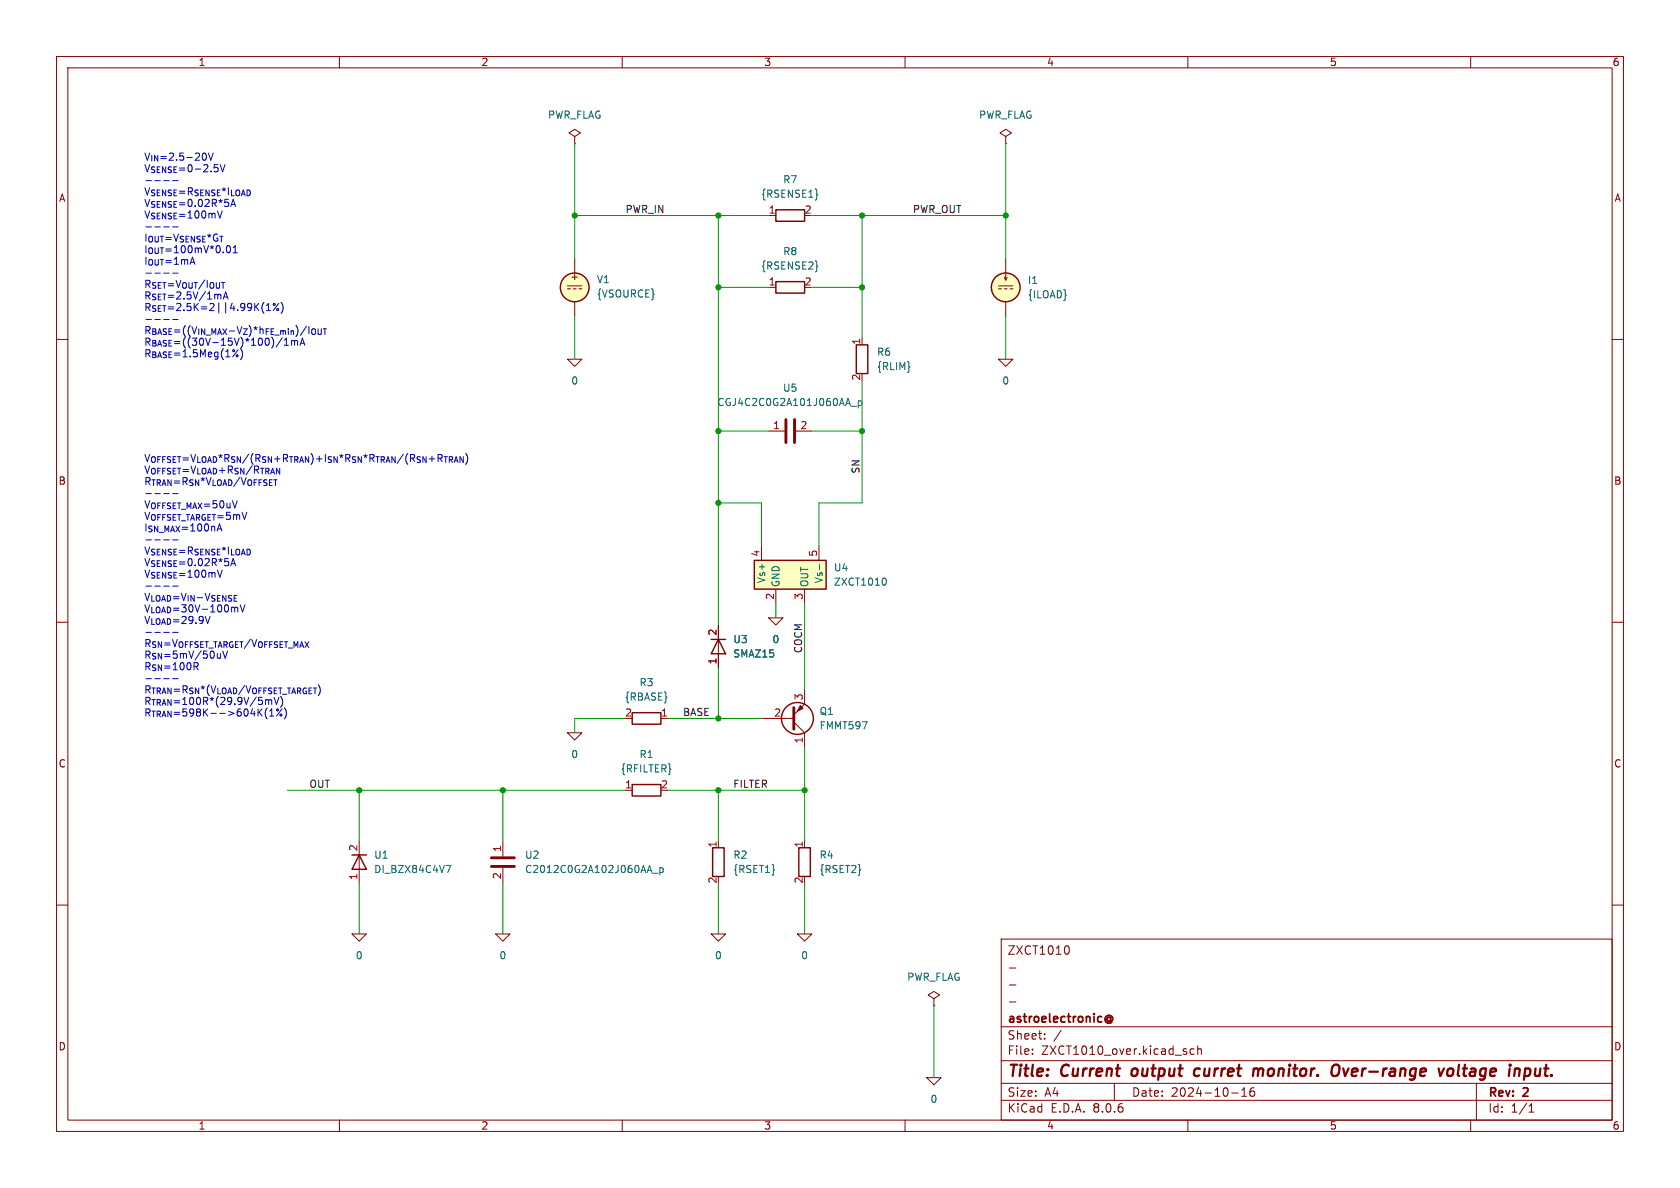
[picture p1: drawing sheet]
<svg xmlns="http://www.w3.org/2000/svg" width="297mm" height="210mm" viewBox="0 0 297 210" stroke-linecap="round" stroke-linejoin="round" font-family="sans-serif">
<g fill="none" stroke="#840000" stroke-width=".18">
<path d="M10 10h277v190h-277zM12 12h273v186h-273zM60 10v2M110 10v2M160 10v2M210 10v2M260 10v2M101.6 24.1l1-.6-1-.6-1 .6 1 .6v1.3M101.6 25.4h.1M135.9 38.1h1.3M177.8 24.1l1-.6-1-.6-1 .6 1 .6v1.3M177.8 25.4h.1"/>
<path d="M10 60h2M100.3 50.5h2.6M100.3 51.1h.5M101.3 51.1h.6M101.6 45.7v2.6M101.6 53.3v2.6M102.4 51.1h.5M176.5 50.5h2.6M176.5 51.1h.5M177.5 49l.3 .5 .3-.5M177.5 51.1h.6M177.8 45.7v2.6"/>
<path d="M177.8 48.5v1M177.8 53.3v2.6M178.6 51.1h.5M285 60h2M100.3 63.5h2.6l-1.3 1.3zM135.9 76.2h2.8M140.7 76.2h2.8M176.5 63.5h2.6l-1.3 1.3zM10 110h2M285 110h2M100.3 129.5h2.6l-1.3 1.3zM110.5 139.7h1.3"/>
<path d="M134.6 127h5.7M140.3 127.6l1.9 1.9v2.6M142.2 121.9v2.6l-1.9 1.9M10 160h2M88.9 148.6v2.8M88.9 153.4v2.8M127 148.6v1.3M142.2 148.6v1.3M285 160h2M62.2 165.1h2.6l-1.3 1.3zM87.6 165.1h2.6l-1.3 1.3zM125.7 165.1h2.6l-1.3 1.3z"/>
<path d="M141 165.1h2.5l-1.3 1.3zM165.1 176.5l1-.6-1-.6-1 .6 1 .6v1.3M165.1 177.8h.1M177 166h108v32h-108zM178.5 177.1h1.1M178.5 174.1h1.1M178.5 171.1h1.1M188.7 167.2a.94 .94 0 0 1 0 1.5M60 198v2M110 198v2M160 198v2M163.8 190.5h2.6l-1.3 1.3z"/>
<path d="M177 194.5h108M177 191.5h108M177 187.5h108M177 181.5h108M182.5 186.3v.1M182.5 185.5v.1M184.7 183.6v.1M184.7 182.8v.1M187.6 182.1l-1.3 2M197 191.5v3M210 198v2M211.1 185.5l-.4-.1-.3 .3v.4l.1 .2h.6"/>
<path d="M211.7 185.5l.3-.1 .3 .1 .1 .9M211.7 184.9v1.5M217.7 193.2h1.2M219.5 193.8h.9M219.5 192.7l.5-.4v1.5M221.7 192.3a.59 .59 0 0 0-.7 .6v.6l.1 .2 .4 .1 .2-.1 .1-.5-.1-.3h-.5l-.2 .3M260 198v2M261 191.5v6.5M270.3 196.6h.9M270.3 195.5l.4-.4v1.5"/>
</g>
<path d="M200.2 189.1l-.2 .7 .3 .4M212.1 189a.66 .66 0 0 0-1 .3v.5l.1 .3 .2 .1 .6-.1M221.7 189l.5-.1 .3 .3M222.5 189.2l-.2 1M223.3 189a.5 .5 0 0 0-.8 .2M235.8 188.3l.2-.1 .6 .1a1.36 1.36 0 0 1-.4 1.9h-.4M237.5 188.9l.3 1.3 .6-1.3M254.3 188.9l.3 1.3 .7-1.3M256 189.1a.52 .52 0 0 1 .5-.2 .52 .52 0 0 1 .4 .4v.5a.55 .55 0 0 1-.6 .4 .55 .55 0 0 1-.5-.4zM257.9 188.2l-.2 1.7 .3 .3M269.6 189l.2-.1 .6 .1 .2 .3-.1 .5a.66 .66 0 0 1-1 .3M269.7 188.9l-.3 2" fill="none" stroke="#840000" stroke-width=".4"/>
<path d="M195.6 179.7a.61 .61 0 0 1 .9-.1 .61 .61 0 0 1 0 .9l-.2-.1M196.3 180a.36 .36 0 0 0-.5-.1 .36 .36 0 0 0 0 .6 .36 .36 0 0 0 .5-.1M196.3 179.8v.6M195.6 180.7a.69 .69 0 0 0 1 0" fill="none" stroke="#840000" stroke-width=".3"/>
<g fill="none" stroke="#840000" stroke-width=".25">
<path d="M137.2 37.1h5v2h-5zM111.8 138.7h5v2h-5zM126 149.9h2v5h-2zM141.2 149.9h2.1v5h-2.1z"/>
<circle cx="101.6" cy="50.8" r="2.54"/>
<circle cx="177.8" cy="50.8" r="2.54"/>
<circle cx="141" cy="127" r="2.82"/>
</g>
<path d="M138.9 74.2v4M140.5 74.2v4M140.3 125.1v3.8M86.9 153.2h4M86.9 151.6h4" fill="none" stroke="#840000" stroke-width=".51"/>
<path d="M144.4 34.3l.2 .1h-.2M150.5 71.8h.9M151.7 70.9v1.2M151.7 70.9h.4l.2 .2-.1 .5h-.5M115.4 154.4h.9M116.6 153.4v1.3M116.6 153.5l.4-.1 .3 .2-.2 .6h-.5" fill="none" stroke="#006464" stroke-width=".18"/>
<path d="M141.5 124.7l.5 .5-1 .5z" fill="#840000" stroke="#840000" stroke-width=".18"/>
<g fill="#ffffc2" stroke="#ffffc2" stroke-width=".18">
<circle cx="101.6" cy="50.8" r="2.54"/>
<circle cx="177.8" cy="50.8" r="2.54"/>
</g>
<path d="M133.3 99.1h12.7v5h-12.7z" fill="#ffffc2"/>
<path d="M137.2 49.8h5v2h-5zM151.4 61h2v5h-2zM133.3 99.1h12.7v5h-12.7zM125.7 113h2.6M127 113l1.3 2.6h-2.6zM111.8 126h5v2h-5zM62.2 151.1h2.6M63.5 151.1l1.3 2.6h-2.6z" fill="none" stroke="#840000" stroke-width=".25"/>
<path d="M135.9 50.8h1.3M152.4 59.7v1.3M134.6 96.5v2.6M144.8 96.5v2.6M127 110.5v7.6M135.9 109.2h2.5l-1.2 1.3zM137.2 104.1v2.6M142.2 104.1v2.6M116.8 127h1.3M63.5 148.6v7.6" fill="none" stroke="#840000" stroke-width=".18"/>
<path d="M144.4 47l.2 .1h-.2M144.9 99.7v1M156.4 102.2a.79 .79 0 0 1 0 1.2M78.9 153h.8l-.5 1.2" fill="none" stroke="#006464" stroke-width=".18"/>
<g fill="none" stroke="#0000c2" stroke-width=".18">
<path d="M25.8 31.9h1M27.4 31.9h.9M28.9 31.9h1M30.5 31.9h1M25.8 40.1h1M25.8 48.3h1M25.8 56.5h1M27.4 40.1h.9M27.4 48.3h.9M27.4 56.5h.9M28.9 40.1h1M28.9 48.3h1"/>
<path d="M28.9 56.5h1M30.5 40.1h1M30.5 48.3h1M30.5 56.5h1M49.3 53.6l-1 1.3M49.7 53.5a1.46 1.46 0 0 1 0 1.9M52.1 60.3h.5v.7M53 61l.5-1.2 .4 1.2M53.2 60.7h.6M25.8 87.3h1M25.8 95.4h1M27.4 87.3h.9"/>
<path d="M27.4 95.4h.9M28.9 87.3h1M28.9 95.4h1M30.5 87.3h1M30.5 95.4h1M25.8 103.6h1M25.8 111.8h1M25.8 120h1M27.4 103.6h.9M27.4 111.8h.9M27.4 120h.9M28.9 103.6h1"/>
<path d="M28.9 111.8h1M28.9 120h1M30.5 103.6h1M30.5 111.8h1M30.5 120h1M49.8 125.3l-.9 1.3M50.3 125.1a1.46 1.46 0 0 1 0 2"/>
<circle cx="49.1" cy="54.7" r=".18"/>
<circle cx="49.7" cy="126.4" r=".18"/>
</g>
<g fill="none" stroke="#009600" stroke-width=".18">
<path d="M101.6 38.1h34.3M101.6 25.4v20.3M127 38.1v72.4M143.5 38.1h34.3M152.4 38.1v21.6M177.8 25.4v20.3M101.6 55.9v7.6M127 50.8h8.9M143.5 50.8h8.9M177.8 55.9v7.6M127 76.2h8.9M143.5 76.2h8.9"/>
<path d="M152.4 67.3v21.6h-7.6v7.6M127 88.9h7.6v7.6M127 118.1v8.9M137.2 106.7v2.5M142.2 106.7v15.2M50.8 139.7h59.7M63.5 139.7v8.9M88.9 139.7v8.9M110.5 127h-8.9v2.5M118.1 139.7h24.1M118.1 127h16.5M127 139.7v8.9"/>
<path d="M142.2 132.1v16.5M63.5 156.2v8.9M88.9 156.2v8.9M127 156.2v8.9M142.2 156.2v8.9M165.1 177.8v12.7"/>
</g>
<g fill="#009600" stroke="#009600" stroke-width=".18">
<circle cx="127" cy="76.2" r=".46"/>
<circle cx="127" cy="88.9" r=".46"/>
<circle cx="127" cy="38.1" r=".46"/>
<circle cx="127" cy="50.8" r=".46"/>
<circle cx="101.6" cy="38.1" r=".46"/>
<circle cx="127" cy="127" r=".46"/>
<circle cx="127" cy="139.7" r=".46"/>
<circle cx="63.5" cy="139.7" r=".46"/>
<circle cx="88.9" cy="139.7" r=".46"/>
<circle cx="142.2" cy="139.7" r=".46"/>
<circle cx="152.4" cy="38.1" r=".46"/>
<circle cx="152.4" cy="50.8" r=".46"/>
<circle cx="177.8" cy="38.1" r=".46"/>
<circle cx="152.4" cy="76.2" r=".46"/>
</g>
<g font-size="2.8" fill="#840000">
<text x="178" y="190.9">Title:</text>
<text x="187.7" y="190.9">Current</text>
<text x="200.9" y="190.9">output</text>
<text x="212.8" y="190.9">curret</text>
<text x="224" y="190.9">monitor.</text>
<text x="238.7" y="190.9">Over-range</text>
<text x="258.4" y="190.9">voltage</text>
<text x="271.6" y="190.9">input.</text>
</g>
<g font-size="2.1" fill="#840000">
<text x="178" y="169">ZXCT1010</text>
<text x="178" y="184">Sheet:</text>
<text x="178" y="181.2">astroelectronic@</text>
<text x="178" y="186.7">File:</text>
<text x="184.1" y="186.7">ZXCT1010_over.kicad_sch</text>
<text x="178" y="196.9">KiCad</text>
<text x="178" y="194.1">Size:</text>
<text x="184.7" y="194.1">A4</text>
<text x="185.7" y="196.9">E.D.A.</text>
<text x="193.3" y="196.9">8.0.6</text>
<text x="200" y="194.1">Date:</text>
<text x="207" y="194.1">2024-10-16</text>
<text x="263" y="194.3">Rev:</text>
<text x="263" y="196.9">Id:</text>
<text x="267.1" y="196.9">1/1</text>
<text x="269.4" y="194.3">2</text>
</g>
<g font-size="1.8" fill="#840000">
<text x="35" y="11.9">1</text>
<text x="85" y="11.9">2</text>
<text x="135" y="11.9">3</text>
<text x="185" y="11.9">4</text>
<text x="235" y="11.9">5</text>
<text x="285" y="11.9">6</text>
<text x="10.3" y="35.9">A</text>
<text x="285.3" y="35.9">A</text>
<text x="100.7" y="49.8">+</text>
<text x="10.3" y="85.9">B</text>
<text x="285.3" y="85.9">B</text>
<text x="10.3" y="135.9">C</text>
<text x="285.3" y="135.9">C</text>
<text x="10.3" y="185.9">D</text>
<text x="285.3" y="185.9">D</text>
<text x="35" y="199.9">1</text>
<text x="85" y="199.9">2</text>
<text x="135" y="199.9">3</text>
<text x="185" y="199.9">4</text>
<text x="235" y="199.9">5</text>
<text x="285" y="199.9">6</text>
</g>
<g font-size="1.8" fill="#006464">
<text x="96.8" y="21.2">PWR_FLAG</text>
<text x="173" y="21.2">PWR_FLAG</text>
<text x="134.5" y="35.2">{RSENSE1}</text>
<text x="138.4" y="32.6">R7</text>
<text x="134.5" y="47.9">{RSENSE2}</text>
<text x="138.4" y="45.3">R8</text>
<text x="105.4" y="50.3">V1</text>
<text x="105.4" y="52.8">{VSOURCE}</text>
<text x="181.6" y="50.4">I1</text>
<text x="181.6" y="52.9">{ILOAD}</text>
<text x="154.9" y="63.1">R6</text>
<text x="154.9" y="65.6">{RLIM}</text>
<text x="100.9" y="68.2">0</text>
<text x="126.7" y="72">CGJ4C2C0G2A101J060AA_p</text>
<text x="138.3" y="69.4">U5</text>
<text x="177.1" y="68.2">0</text>
<text x="147.3" y="101.2">U4</text>
<text x="135.5" y="103.2" transform="rotate(-90 135.5 103.2)">Vs+</text>
<text x="138" y="103.9" transform="rotate(-90 138 103.9)">GND</text>
<text x="143.1" y="103.9" transform="rotate(-90 143.1 103.9)">OUT</text>
<text x="145.6" y="103.2" transform="rotate(-90 145.6 103.2)">Vs-</text>
<text x="147.3" y="103.7">ZXCT1010</text>
<text x="129.5" y="113.9">U3</text>
<text x="136.5" y="113.9">0</text>
<text x="129.5" y="116.4">SMAZ15</text>
<text x="110.4" y="124.1">{RBASE}</text>
<text x="113" y="121.5">R3</text>
<text x="144.8" y="129.1">FMMT597</text>
<text x="144.8" y="126.6">Q1</text>
<text x="100.9" y="134.2">0</text>
<text x="109.7" y="136.8">{RFILTER}</text>
<text x="113" y="134.2">R1</text>
<text x="66" y="152">U1</text>
<text x="66" y="154.5">DI_BZX84C4V7</text>
<text x="92.7" y="152">U2</text>
<text x="92.7" y="154.5">C2012C0G2A102J060AA_p</text>
<text x="129.5" y="152">R2</text>
<text x="129.5" y="154.5">{RSET1}</text>
<text x="144.8" y="152">R4</text>
<text x="144.8" y="154.5">{RSET2}</text>
<text x="62.8" y="169.8">0</text>
<text x="88.2" y="169.8">0</text>
<text x="126.3" y="169.8">0</text>
<text x="141.5" y="169.8">0</text>
<text x="160.3" y="173.6">PWR_FLAG</text>
<text x="164.4" y="195.2">0</text>
</g>
<g font-size="1.8" fill="#0000c2">
<text x="25.4" y="28.5">V_{IN}=2.5-20V</text>
<text x="25.4" y="30.5">V_{SENSE}=0-2.5V</text>
<text x="25.4" y="34.6">V_{SENSE}=R_{SENSE}*I_{LOAD}</text>
<text x="25.4" y="36.7">V_{SENSE}=0.02R*5A</text>
<text x="25.4" y="38.7">V_{SENSE}=100mV</text>
<text x="25.4" y="42.8">I_{OUT}=V_{SENSE}*G_{T}</text>
<text x="25.4" y="44.8">I_{OUT}=100mV*0.01</text>
<text x="25.4" y="46.9">I_{OUT}=1mA</text>
<text x="25.4" y="51">R_{SET}=V_{OUT}/I_{OUT}</text>
<text x="25.4" y="53">R_{SET}=2.5V/1mA</text>
<text x="25.4" y="55.1">R_{SET}=2.5K=2||4.99K(1%)</text>
<text x="25.4" y="59.2">R_{BASE}=((V_{IN_MAX}-V_{Z})*h_{FE_min})/I_{OUT}</text>
<text x="25.4" y="61.2">R_{BASE}=((30V-15V)*100)/1mA</text>
<text x="25.4" y="63.3">R_{BASE}=1.5Meg(1%)</text>
<text x="25.4" y="81.8">V_{OFFSET}=V_{LOAD}*R_{SN}/(R_{SN}+R_{TRAN})+I_{SN}*R_{SN}*R_{TRAN}/(R_{SN}+R_{TRAN})</text>
<text x="25.4" y="83.8">V_{OFFSET}=V_{LOAD}+R_{SN}/R_{TRAN}</text>
<text x="25.4" y="85.9">R_{TRAN}=R_{SN}*V_{LOAD}/V_{OFFSET}</text>
<text x="25.4" y="89.9">V_{OFFSET_MAX}=50uV</text>
<text x="25.4" y="92">V_{OFFSET_TARGET}=5mV</text>
<text x="25.4" y="94">I_{SN_MAX}=100nA</text>
<text x="25.4" y="98.1">V_{SENSE}=R_{SENSE}*I_{LOAD}</text>
<text x="25.4" y="100.2">V_{SENSE}=0.02R*5A</text>
<text x="25.4" y="102.2">V_{SENSE}=100mV</text>
<text x="25.4" y="106.3">V_{LOAD}=V_{IN}-V_{SENSE}</text>
<text x="25.4" y="108.3">V_{LOAD}=30V-100mV</text>
<text x="25.4" y="110.4">V_{LOAD}=29.9V</text>
<text x="25.4" y="114.5">R_{SN}=V_{OFFSET_TARGET}/V_{OFFSET_MAX}</text>
<text x="25.4" y="116.5">R_{SN}=5mV/50uV</text>
<text x="25.4" y="118.6">R_{SN}=100R</text>
<text x="25.4" y="122.7">R_{TRAN}=R_{SN}*(V_{LOAD}/V_{OFFSET_TARGET})</text>
<text x="25.4" y="124.7">R_{TRAN}=100R*(29.9V/5mV)</text>
<text x="25.4" y="126.8">R_{TRAN}=598K--&gt;604K(1%)</text>
</g>
<g font-size="1.8" fill="#0f0f0f">
<text x="110.5" y="37.8">PWR_IN</text>
<text x="161.3" y="37.8">PWR_OUT</text>
<text x="152.1" y="83.8" transform="rotate(-90 152.1 83.8)">SN</text>
<text x="141.9" y="115.6" transform="rotate(-90 141.9 115.6)">COCM</text>
<text x="120.6" y="126.7">BASE</text>
<text x="54.6" y="139.4">OUT</text>
<text x="129.5" y="139.4">FILTER</text>
</g>
<g font-size="1.8" fill="#a90000">
<text x="135.8" y="37.8">1</text>
<text x="142.2" y="37.8">2</text>
<text x="135.8" y="50.5">1</text>
<text x="142.2" y="50.5">2</text>
<text x="152.1" y="61" transform="rotate(-90 152.1 61)">1</text>
<text x="152.1" y="67.4" transform="rotate(-90 152.1 67.4)">2</text>
<text x="136.6" y="75.9">1</text>
<text x="141.4" y="75.9">2</text>
<text x="134.4" y="98.5" transform="rotate(-90 134.4 98.5)">4</text>
<text x="144.5" y="98.5" transform="rotate(-90 144.5 98.5)">5</text>
<text x="136.9" y="106.1" transform="rotate(-90 136.9 106.1)">2</text>
<text x="142" y="106.1" transform="rotate(-90 142 106.1)">3</text>
<text x="126.7" y="112.5" transform="rotate(-90 126.7 112.5)">2</text>
<text x="126.7" y="117.5" transform="rotate(-90 126.7 117.5)">1</text>
<text x="142" y="123.9" transform="rotate(-90 142 123.9)">3</text>
<text x="110.4" y="126.7">2</text>
<text x="116.8" y="126.7">1</text>
<text x="136.8" y="126.7">2</text>
<text x="142" y="131.5" transform="rotate(-90 142 131.5)">1</text>
<text x="110.4" y="139.4">1</text>
<text x="116.8" y="139.4">2</text>
<text x="126.7" y="149.9" transform="rotate(-90 126.7 149.9)">1</text>
<text x="142" y="149.9" transform="rotate(-90 142 149.9)">1</text>
<text x="63.2" y="155.6" transform="rotate(-90 63.2 155.6)">1</text>
<text x="63.2" y="150.6" transform="rotate(-90 63.2 150.6)">2</text>
<text x="88.6" y="155.5" transform="rotate(-90 88.6 155.5)">2</text>
<text x="88.6" y="150.7" transform="rotate(-90 88.6 150.7)">1</text>
<text x="126.7" y="156.3" transform="rotate(-90 126.7 156.3)">2</text>
<text x="142" y="156.3" transform="rotate(-90 142 156.3)">2</text>
</g>
</svg>
